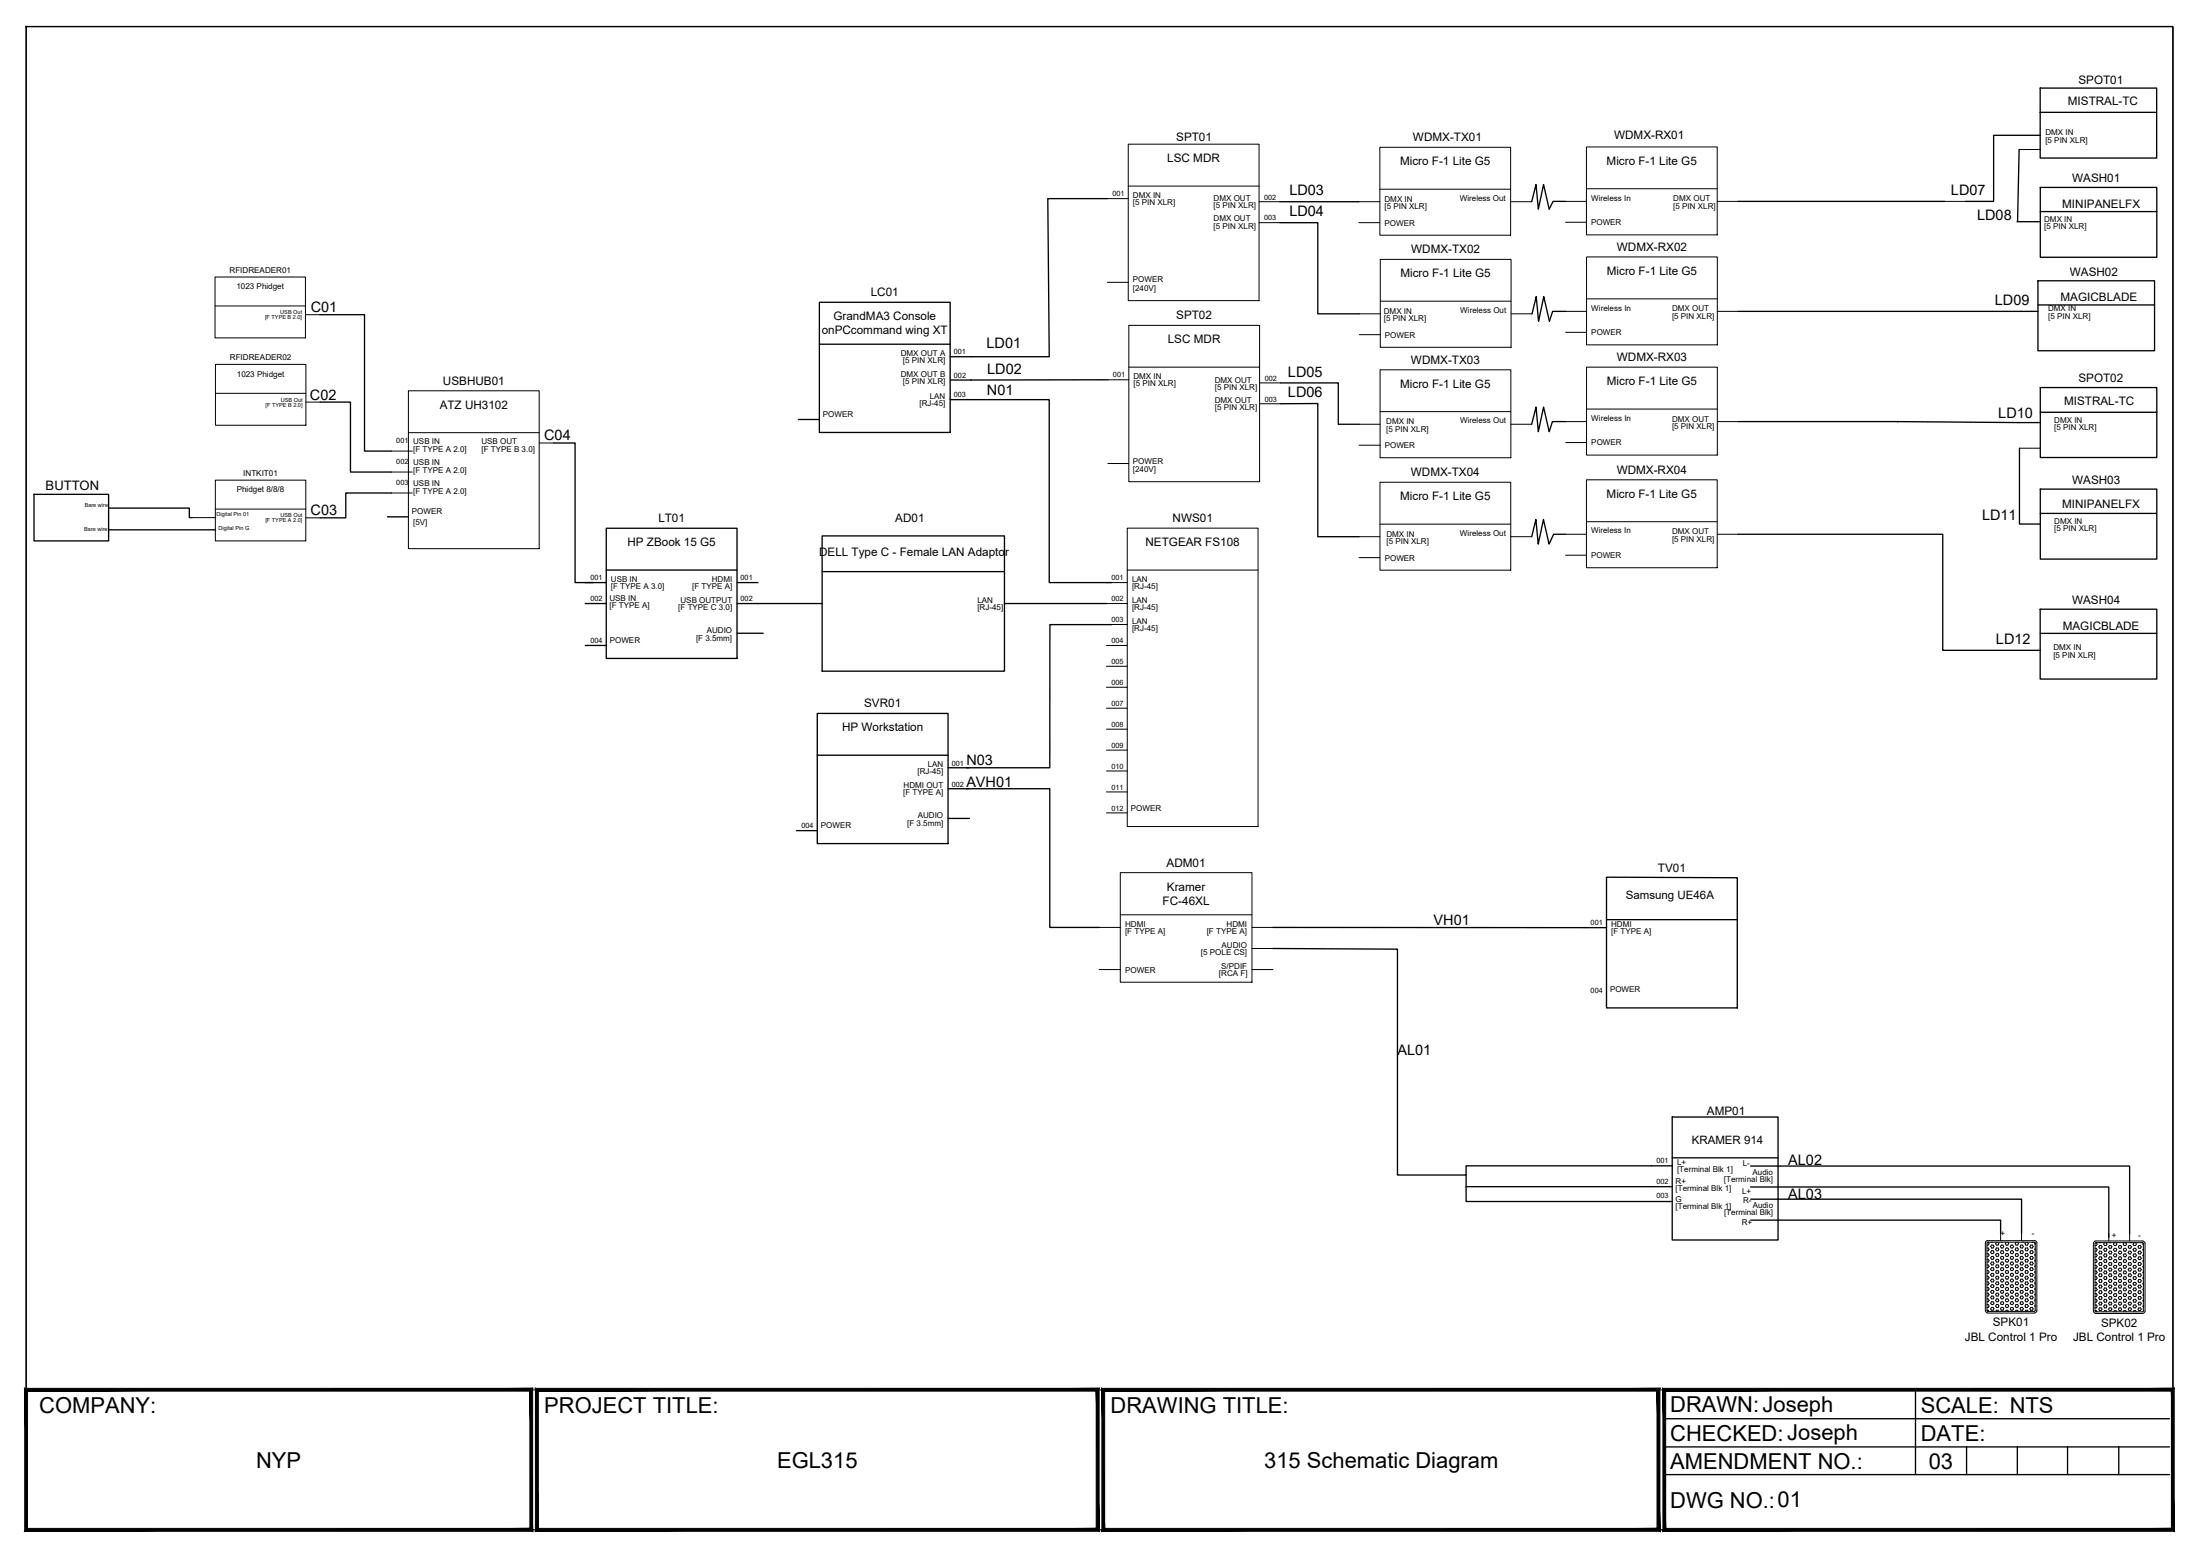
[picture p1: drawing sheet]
<svg xmlns="http://www.w3.org/2000/svg" width="420mm" height="297mm" viewBox="0 0 420 297" stroke-linecap="round" stroke-linejoin="round" font-family="sans-serif">
<!-- layer: 0 -->
<g fill="none" stroke="#000" stroke-width=".25">
<path d="M5 5.1h410v286.9h-410zM389.6 16.8h22.3v13.4h-22.3zM211.5 37.9h-11.4l.3 30.2h-14.9M244.4 38.5h15.1M299 38.4h-2.4l-.7 1.5-1.1-4.7-1 4.7-.5-4.7-.8 3.3M331.9 38.4h39.5M385.6 28.5l-.3 13.8M389.6 21.4h22.2M389.6 25.8h-8.9v12.6h-5.3M389.7 35.8h22.2v13.3h-22.2zM156.5 57.7h25v24.9h-25zM244.4 42.5h7.3v17.4h7.9"/>
<path d="M299 59.4h-2.5l-.6 1.9-1.1-4.7-1 4.7-.4-4.7-.8 3.3M332 59.4h57.2M385.2 42.3h4.5M389.2 53.6h22.3v13.4h-22.3zM389.2 58.2h22.3M389.7 40.4h22.2M61.1 60.1h8.5v26h5.1M61.2 76.8h5.7v13.3h7.8M156.5 65.7h25M181.5 68.1h4M181.5 76.3h4M185.5 76.3h14.9v34.9h11.9"/>
<path d="M211.6 72.5h-30.1M244.5 73.1h11.1v7.9h4M244.5 77.1l7.2-.1v25.5h7.8M389.7 74h22.2v13.3h-22.2zM389.7 78.7h22.2M6.5 94.4h14.2v8.9h-14.2zM20.7 97h15.5v1.8h.5M74 98.7h4M74.7 94.1h-8.7v4.8h-4.8M105.7 84.6h4.1v26.6h3.5M152.5 80.1h4M299 80.5h-2.5l-.6 1.9-1.1-4.7-1 4.7-.5-4.7-.8 3.3"/>
<path d="M332 80.5h30.3M362.3 80.5h.1M362.3 80.5l27.4 .2M385.7 85.6v14.4h4M389.7 93.4h22.2v13.3h-22.2zM389.7 98h22.1M20.7 101.1h20.4M111.8 111.2h4M111.8 115.2h4M115.8 100.8h25v24.9h-25zM115.8 108.8h25M140.8 111.2h4"/>
<path d="M140.8 115.2h16.2M157 102.3h34.8v25.8h-34.8zM157 109.1h34.8M191.8 115.2h19.5M212.3 119.2h-11.8v27.4h-15.9M299 102h-2.3l-.9 1.9-1-4.7-1 4.7-.5-4.7-.8 3.3M332 102h39v22.1h18.6M389.6 116.3h22.3v13.3h-22.3zM111.8 123.2h4M140.8 120.9h5M156.1 136.2h25v24.8h-25zM389.7 120.9h22.2"/>
<path d="M152.1 158.6h4M156.1 144.2h25M181.1 146.6h4M181.1 150.6h4M181.1 156.2h4M184.6 150.6h15.9v26.4h9.4M243.1 177l63.7 .1M306.8 167.5l25 .1v24.8h-25zM306.8 175.6h25M243.1 181.1l23.8 .1v43.1h13.1v-1.7h39.4M319.4 213.2h20.2v23.5h-20.2zM280 224.3v2.2h39.4"/>
<path d="M280 226.5v2.9h39.4M319.4 221h20.2M334.3 222.6h72.4v12.9M334.3 226.6h68.4v9.6M334.3 228.9h51.8v6.5M334.3 232.9h47.8v2.5"/>
</g>
<!-- layer: BLOCK BORDER -->
<g fill="none" stroke="#000" stroke-width=".19">
<path d="M211.5 37.9h4M215.5 27.5h25v29.9h-25zM215.5 35.5h25M240.5 38.5h3.9M259.5 38.5h4M263.5 28.1h25v16.8h-25zM263.5 36.1h25M288.5 38.5h4M299 38.4h4M303 28.1h25v16.7h-25zM303 36h25M328 38.4h3.9"/>
<path d="M371.4 38.4h4M385.6 28.5h4M41.1 52.9h17.2v11.6h-17.2zM41.1 58.4h17.2M211.5 53.9h4M240.5 42.5h3.9M259.5 42.5h4M259.6 59.9h4M263.6 49.5h25v16.8h-25zM263.6 57.5h25M288.6 59.9h4M299 42.4h4"/>
<path d="M299 59.4h4M303 49.1h25v16.7h-25zM303 57.1h25M328 59.4h4M41.1 69.6h17.3v11.6h-17.3zM41.1 75.1h17.3M58.3 60.1h2.8M58.4 76.8h2.8M78 74.6h25v30.1h-25zM211.6 72.5h4M215.6 62.1h25v29.9h-25zM215.6 70.1h25"/>
<path d="M240.6 73.1h3.9M240.6 77.1h3.9M259.6 63.9h4M263.6 70.6h24.9v16.8h-24.9zM263.6 78.6h24.9M299 63.4h4M303 70.1h25v16.8h-25zM303 78.1h25M36.7 98.8h4.5M41.1 91.7h17.3v11.6h-17.3zM41.1 97.2h17.3M58.4 98.9h2.8"/>
<path d="M74.7 86.1h4M74.7 90.1h4M74.7 94.1h4M78 82.6h25M103 84.6h2.7M211.6 88.5h4M259.6 81h4M259.6 85h4M263.5 92.1h25v16.7h-25zM288.5 81h4M299 80.5h4M299 84.5h4"/>
<path d="M303 91.6h25v16.8h-25zM303 99.6h25M328 80.5h4M385.7 85.6h4M211.3 111.2h4M211.3 115.2h4M211.3 119.2h4M215.3 100.8h25v57h-25zM215.3 108.8h25M259.5 102.5h4M259.5 106.5h4M263.5 100.1h25"/>
<path d="M288.5 102.5h4M299 102h4M299 106h4M328 102h4M211.3 123.2h4M211.3 127.2h4M211.3 131.2h4M211.3 135.2h4M211.3 139.2h4M211.3 143.2h4M211.3 147.2h4M211.3 151.2h4"/>
<path d="M211.3 155.2h4M209.9 177h4.1M214 166.6h25.1v20.9h-25.1zM214 174.6h25.1M239.1 177h4M209.9 185.1h4.1M239.1 181.1h4M239.1 185.1h4M379.2 237.3v12.9M379.6 236.8h8.9M379.6 236.8l-.2 .1-.2 .4M382.1 235.4v1.4"/>
<path d="M386.1 235.4v1.4M388.5 236.8l.4 .2 .1 .3-.1 13.1-.4 .2-8.9 .1-.4-.3v-.2M399.8 237.4v12.9l.2 .4h.3M402.7 235.5v1.4M406.7 235.5v1.4M409.2 236.9h-8.9l-.3 .1-.2 .4M409.2 236.9l.2 .1 .3 .4M409.7 237.4v12.9l-.3 .4h-.2M400.3 250.7h8.9"/>
</g>
<!-- layer: BLOCK BORDER IN -->
<g fill="none" stroke="#000" stroke-width=".19">
<path d="M379.5 238.2h.2l.2 .3-.2 .3h-.2M379.5 239.3h.2l.2 .3-.2 .2h-.2M379.5 237.2h9.1v13.1h-9.1zM379.7 237.1l.2 .3-.2 .3h-.2M380.3 237.1h.1M380.3 237.7h.3l.2 .3-.2 .2h-.3l-.1-.2zM380.3 238.8h.3l.2 .2-.2 .3h-.3l-.1-.3zM380.3 239.8h.3l.2 .3-.2 .3h-.3l-.1-.3zM381.3 237.1l-.2 .3 .2 .3h.3l.1-.3-.1-.3M381.3 238.2h.3l.1 .3-.1 .3h-.3l-.2-.3zM381.3 239.3h.3l.1 .3-.1 .2h-.3l-.2-.2zM382.2 237.1h.1"/>
<path d="M382.2 237.7h.3l.2 .3-.2 .2h-.3l-.1-.2zM382.2 238.8h.3l.2 .2-.2 .3h-.3l-.1-.3zM382.2 239.8h.3l.2 .3-.2 .3h-.3l-.1-.3zM383.1 237.1l-.1 .3 .1 .3h.4l.1-.3-.1-.3M383.1 238.2h.4l.1 .3-.1 .3h-.4l-.1-.3zM383.1 239.3h.4l.1 .3-.1 .2h-.4l-.1-.2zM384.1 237.7h.3l.2 .3-.2 .2h-.3l-.2-.2zM384.1 238.8h.3l.2 .2-.2 .3h-.3l-.2-.3zM384.1 239.8h.3l.2 .3-.2 .3h-.3l-.2-.3zM385 237.1l-.1 .3 .1 .3h.3l.2-.3-.2-.3M385 238.2h.3l.2 .3-.2 .3h-.3l-.1-.3zM385 239.3h.3l.2 .3-.2 .2h-.3l-.1-.2z"/>
<path d="M386 237.7h.3l.1 .3-.1 .2h-.3l-.2-.2zM386 238.8h.3l.1 .2-.1 .3h-.3l-.2-.3zM386 239.8h.3l.1 .3-.1 .3h-.3l-.2-.3zM386.3 237.1h.1M386.9 237.1l-.2 .3 .2 .3h.3l.2-.3-.2-.3M386.9 238.2h.3l.2 .3-.2 .3h-.3l-.2-.3zM386.9 239.3h.3l.2 .3-.2 .2h-.3l-.2-.2zM387.8 237.7h.3l.2 .3-.2 .2h-.3l-.1-.2zM387.8 238.8h.3l.2 .2-.2 .3h-.3l-.1-.3zM387.8 239.8h.3l.2 .3-.2 .3h-.3l-.1-.3zM388.1 237.1h.1M388.7 239.4v.3"/>
<path d="M388.7 238.4v.2M388.7 237.3v.3M400.1 237.4v12.9M400.1 238.3h.3l.1 .3-.1 .3h-.3M400.1 239.4h.3l.1 .3-.1 .2h-.3M400.4 237.2l.1 .3-.1 .3h-.3M401 237.2h.1M401 237.8h.3l.1 .2-.1 .3h-.3l-.2-.3zM401 238.9h.3l.1 .2-.1 .3h-.3l-.2-.3zM401 239.9h.3l.1 .3-.1 .3h-.3l-.2-.3zM401.9 237.2l-.1 .3 .1 .3h.3l.2-.3-.2-.3M401.9 238.3h.3l.2 .3-.2 .3h-.3l-.1-.3z"/>
<path d="M401.9 239.4h.3l.2 .3-.2 .2h-.3l-.1-.2zM402.9 237.2h.1M402.9 237.8h.3l.1 .2-.1 .3h-.3l-.2-.3zM402.9 238.9h.3l.1 .2-.1 .3h-.3l-.2-.3zM402.9 239.9h.3l.1 .3-.1 .3h-.3l-.2-.3zM403.8 237.2l-.2 .3 .2 .3h.3l.2-.3-.2-.3M403.8 238.3h.3l.2 .3-.2 .3h-.3l-.2-.3zM403.8 239.4h.3l.2 .3-.2 .2h-.3l-.2-.2zM404.7 237.8h.3l.2 .2-.2 .3h-.3l-.1-.3zM404.7 238.9h.3l.2 .2-.2 .3h-.3l-.1-.3zM404.7 239.9h.3l.2 .3-.2 .3h-.3l-.1-.3zM405.7 237.2l-.2 .3 .2 .3h.3l.1-.3-.1-.3"/>
<path d="M405.7 238.3h.3l.1 .3-.1 .3h-.3l-.2-.3zM405.7 239.4h.3l.1 .3-.1 .2h-.3l-.2-.2zM406.6 237.8h.3l.2 .2-.2 .3h-.3l-.2-.3zM406.6 238.9h.3l.2 .2-.2 .3h-.3l-.2-.3zM406.6 239.9h.3l.2 .3-.2 .3h-.3l-.2-.3zM406.9 237.2h.1M407.5 237.2l-.1 .3 .1 .3h.4l.1-.3-.1-.3M407.5 238.3h.4l.1 .3-.1 .3h-.4l-.1-.3zM407.5 239.4h.4l.1 .3-.1 .2h-.4l-.1-.2zM408.5 237.8h.3l.1 .2-.1 .3h-.3l-.2-.3zM408.5 238.9h.3l.1 .2-.1 .3h-.3l-.2-.3zM408.5 239.9h.3l.1 .3-.1 .3h-.3l-.2-.3z"/>
<path d="M408.8 237.2h.1M409.2 237.2h-8.9l-.2 .2M409.2 237.2l.1 .4M409.3 237.4v12.9l-.1 .1M409.3 239.5v.3M409.3 238.4v.3M379.5 240.4h.2l.2 .3-.2 .2h-.2M379.5 241.5h.2l.2 .3-.2 .2h-.2M379.5 242.6h.2l.2 .2-.2 .3h-.2M379.5 243.6h.2l.2 .3-.2 .3h-.2M379.5 244.7h.2l.2 .3-.2 .3h-.2M379.5 245.8h.2l.2 .3-.2 .2h-.2"/>
<path d="M379.5 246.9h.2l.2 .2-.2 .3h-.2M379.5 248h.2l.2 .2-.2 .3h-.2M379.5 249h.2l.2 .3-.2 .3h-.2M379.5 250.1h.2l.1 .2M380.3 240.9h.3l.2 .3-.2 .3h-.3l-.1-.3zM380.3 242h.3l.2 .3-.2 .3h-.3l-.1-.3zM380.3 243.1h.3l.2 .3-.2 .2h-.3l-.1-.2zM380.3 244.2h.3l.2 .2-.2 .3h-.3l-.1-.3zM380.3 245.3h.3l.2 .2-.2 .3h-.3l-.1-.3zM380.3 246.3h.3l.2 .3-.2 .3h-.3l-.1-.3zM380.3 247.4h.3l.2 .3-.2 .3h-.3l-.1-.3zM380.3 248.5h.3l.2 .3-.2 .2h-.3l-.1-.2z"/>
<path d="M380.3 249.6h.3l.2 .3-.2 .2h-.3l-.1-.2zM381.1 250.3l.2-.2h.3l.1 .2M381.3 240.4h.3l.1 .3-.1 .2h-.3l-.2-.2zM381.3 241.5h.3l.1 .3-.1 .2h-.3l-.2-.2zM381.3 242.6h.3l.1 .2-.1 .3h-.3l-.2-.3zM381.3 243.6h.3l.1 .3-.1 .3h-.3l-.2-.3zM381.3 244.7h.3l.1 .3-.1 .3h-.3l-.2-.3zM381.3 245.8h.3l.1 .3-.1 .2h-.3l-.2-.2zM381.3 246.9h.3l.1 .2-.1 .3h-.3l-.2-.3zM381.3 248h.3l.1 .2-.1 .3h-.3l-.2-.3zM381.3 249h.3l.1 .3-.1 .3h-.3l-.2-.3zM382.2 240.9h.3l.2 .3-.2 .3h-.3l-.1-.3z"/>
<path d="M382.2 242h.3l.2 .3-.2 .3h-.3l-.1-.3zM382.2 243.1h.3l.2 .3-.2 .2h-.3l-.1-.2zM382.2 244.2h.3l.2 .2-.2 .3h-.3l-.1-.3zM382.2 245.3h.3l.2 .2-.2 .3h-.3l-.1-.3zM382.2 246.3h.3l.2 .3-.2 .3h-.3l-.1-.3zM382.2 247.4h.3l.2 .3-.2 .3h-.3l-.1-.3zM382.2 248.5h.3l.2 .3-.2 .2h-.3l-.1-.2zM382.2 249.6h.3l.2 .3-.2 .2h-.3l-.1-.2zM383 250.3l.1-.2h.4l.1 .2M383.1 240.4h.4l.1 .3-.1 .2h-.4l-.1-.2zM383.1 241.5h.4l.1 .3-.1 .2h-.4l-.1-.2zM383.1 242.6h.4l.1 .2-.1 .3h-.4l-.1-.3z"/>
<path d="M383.1 243.6h.4l.1 .3-.1 .3h-.4l-.1-.3zM383.1 244.7h.4l.1 .3-.1 .3h-.4l-.1-.3zM383.1 245.8h.4l.1 .3-.1 .2h-.4l-.1-.2zM383.1 246.9h.4l.1 .2-.1 .3h-.4l-.1-.3zM383.1 248h.4l.1 .2-.1 .3h-.4l-.1-.3zM383.1 249h.4l.1 .3-.1 .3h-.4l-.1-.3zM384.1 240.9h.3l.2 .3-.2 .3h-.3l-.2-.3zM384.1 242h.3l.2 .3-.2 .3h-.3l-.2-.3zM384.1 243.1h.3l.2 .3-.2 .2h-.3l-.2-.2zM384.1 244.2h.3l.2 .2-.2 .3h-.3l-.2-.3zM384.1 245.3h.3l.2 .2-.2 .3h-.3l-.2-.3zM384.1 246.3h.3l.2 .3-.2 .3h-.3l-.2-.3z"/>
<path d="M384.1 247.4h.3l.2 .3-.2 .3h-.3l-.2-.3zM384.1 248.5h.3l.2 .3-.2 .2h-.3l-.2-.2zM384.1 249.6h.3l.2 .3-.2 .2h-.3l-.2-.2zM384.9 250.3l.1-.2h.3l.2 .2M385 240.4h.3l.2 .3-.2 .2h-.3l-.1-.2zM385 241.5h.3l.2 .3-.2 .2h-.3l-.1-.2zM385 242.6h.3l.2 .2-.2 .3h-.3l-.1-.3zM385 243.6h.3l.2 .3-.2 .3h-.3l-.1-.3zM385 244.7h.3l.2 .3-.2 .3h-.3l-.1-.3zM385 245.8h.3l.2 .3-.2 .2h-.3l-.1-.2zM385 246.9h.3l.2 .2-.2 .3h-.3l-.1-.3zM385 248h.3l.2 .2-.2 .3h-.3l-.1-.3z"/>
<path d="M385 249h.3l.2 .3-.2 .3h-.3l-.1-.3zM386 240.9h.3l.1 .3-.1 .3h-.3l-.2-.3zM386 242h.3l.1 .3-.1 .3h-.3l-.2-.3zM386 243.1h.3l.1 .3-.1 .2h-.3l-.2-.2zM386 244.2h.3l.1 .2-.1 .3h-.3l-.2-.3zM386 245.3h.3l.1 .2-.1 .3h-.3l-.2-.3zM386 246.3h.3l.1 .3-.1 .3h-.3l-.2-.3zM386 247.4h.3l.1 .3-.1 .3h-.3l-.2-.3zM386 248.5h.3l.1 .3-.1 .2h-.3l-.2-.2zM386 249.6h.3l.1 .3-.1 .2h-.3l-.2-.2zM386.8 250.3l.1-.2h.3l.1 .2M386.9 240.4h.3l.2 .3-.2 .2h-.3l-.2-.2z"/>
<path d="M386.9 241.5h.3l.2 .3-.2 .2h-.3l-.2-.2zM386.9 242.6h.3l.2 .2-.2 .3h-.3l-.2-.3zM386.9 243.6h.3l.2 .3-.2 .3h-.3l-.2-.3zM386.9 244.7h.3l.2 .3-.2 .3h-.3l-.2-.3zM386.9 245.8h.3l.2 .3-.2 .2h-.3l-.2-.2zM386.9 246.9h.3l.2 .2-.2 .3h-.3l-.2-.3zM386.9 248h.3l.2 .2-.2 .3h-.3l-.2-.3zM386.9 249h.3l.2 .3-.2 .3h-.3l-.2-.3zM387.8 240.9h.3l.2 .3-.2 .3h-.3l-.1-.3zM387.8 242h.3l.2 .3-.2 .3h-.3l-.1-.3zM387.8 243.1h.3l.2 .3-.2 .2h-.3l-.1-.2zM387.8 244.2h.3l.2 .2-.2 .3h-.3l-.1-.3z"/>
<path d="M387.8 245.3h.3l.2 .2-.2 .3h-.3l-.1-.3zM387.8 246.3h.3l.2 .3-.2 .3h-.3l-.1-.3zM387.8 247.4h.3l.2 .3-.2 .3h-.3l-.1-.3zM387.8 248.5h.3l.2 .3-.2 .2h-.3l-.1-.2zM387.8 249.6h.3l.2 .3-.2 .2h-.3l-.1-.2zM388.7 249.2v.3M388.7 248.1v.3M388.7 247v.3M388.7 245.9v.3M388.7 244.8v.3M388.7 243.8v.3M388.7 242.7v.3"/>
<path d="M388.7 241.6v.3M388.7 240.5v.3M400.1 240.5h.3l.1 .2-.1 .3h-.3M400.1 241.6h.3l.1 .2-.1 .3h-.3M400.1 242.6h.3l.1 .3-.1 .3h-.3M400.1 243.7h.3l.1 .3-.1 .2h-.3M400.1 244.8h.3l.1 .3-.1 .2h-.3M400.1 245.9h.3l.1 .3-.1 .2h-.3M400.1 247h.3l.1 .2-.1 .3h-.3M400.1 248h.3l.1 .3-.1 .3h-.3M400.1 249.1h.3l.1 .3-.1 .3h-.3M400.1 250.2h.3l.1 .2"/>
<path d="M400.1 250.3l.2 .1h8.9M401 241h.3l.1 .3-.1 .3h-.3l-.2-.3zM401 242.1h.3l.1 .3-.1 .2h-.3l-.2-.2zM401 243.2h.3l.1 .2-.1 .3h-.3l-.2-.3zM401 244.2h.3l.1 .3-.1 .3h-.3l-.2-.3zM401 245.3h.3l.1 .3-.1 .3h-.3l-.2-.3zM401 246.4h.3l.1 .3-.1 .3h-.3l-.2-.3zM401 247.5h.3l.1 .3-.1 .2h-.3l-.2-.2zM401 248.6h.3l.1 .2-.1 .3h-.3l-.2-.3zM401 249.7h.3l.1 .2-.1 .3h-.3l-.2-.3zM401.8 250.4l.1-.2h.3l.2 .2M401.9 240.5h.3l.2 .2-.2 .3h-.3l-.1-.3z"/>
<path d="M401.9 241.6h.3l.2 .2-.2 .3h-.3l-.1-.3zM401.9 242.6h.3l.2 .3-.2 .3h-.3l-.1-.3zM401.9 243.7h.3l.2 .3-.2 .2h-.3l-.1-.2zM401.9 244.8h.3l.2 .3-.2 .2h-.3l-.1-.2zM401.9 245.9h.3l.2 .3-.2 .2h-.3l-.1-.2zM401.9 247h.3l.2 .2-.2 .3h-.3l-.1-.3zM401.9 248h.3l.2 .3-.2 .3h-.3l-.1-.3zM401.9 249.1h.3l.2 .3-.2 .3h-.3l-.1-.3zM402.9 241h.3l.1 .3-.1 .3h-.3l-.2-.3zM402.9 242.1h.3l.1 .3-.1 .2h-.3l-.2-.2zM402.9 243.2h.3l.1 .2-.1 .3h-.3l-.2-.3zM402.9 244.2h.3l.1 .3-.1 .3h-.3l-.2-.3z"/>
<path d="M402.9 245.3h.3l.1 .3-.1 .3h-.3l-.2-.3zM402.9 246.4h.3l.1 .3-.1 .3h-.3l-.2-.3zM402.9 247.5h.3l.1 .3-.1 .2h-.3l-.2-.2zM402.9 248.6h.3l.1 .2-.1 .3h-.3l-.2-.3zM402.9 249.7h.3l.1 .2-.1 .3h-.3l-.2-.3zM403.7 250.4l.1-.2h.3l.1 .2M403.8 240.5h.3l.2 .2-.2 .3h-.3l-.2-.3zM403.8 241.6h.3l.2 .2-.2 .3h-.3l-.2-.3zM403.8 242.6h.3l.2 .3-.2 .3h-.3l-.2-.3zM403.8 243.7h.3l.2 .3-.2 .2h-.3l-.2-.2zM403.8 244.8h.3l.2 .3-.2 .2h-.3l-.2-.2zM403.8 245.9h.3l.2 .3-.2 .2h-.3l-.2-.2z"/>
<path d="M403.8 247h.3l.2 .2-.2 .3h-.3l-.2-.3zM403.8 248h.3l.2 .3-.2 .3h-.3l-.2-.3zM403.8 249.1h.3l.2 .3-.2 .3h-.3l-.2-.3zM404.7 241h.3l.2 .3-.2 .3h-.3l-.1-.3zM404.7 242.1h.3l.2 .3-.2 .2h-.3l-.1-.2zM404.7 243.2h.3l.2 .2-.2 .3h-.3l-.1-.3zM404.7 244.2h.3l.2 .3-.2 .3h-.3l-.1-.3zM404.7 245.3h.3l.2 .3-.2 .3h-.3l-.1-.3zM404.7 246.4h.3l.2 .3-.2 .3h-.3l-.1-.3zM404.7 247.5h.3l.2 .3-.2 .2h-.3l-.1-.2zM404.7 248.6h.3l.2 .2-.2 .3h-.3l-.1-.3zM404.7 249.7h.3l.2 .2-.2 .3h-.3l-.1-.3z"/>
<path d="M405.5 250.4l.2-.2h.3l.1 .2M405.7 240.5h.3l.1 .2-.1 .3h-.3l-.2-.3zM405.7 241.6h.3l.1 .2-.1 .3h-.3l-.2-.3zM405.7 242.6h.3l.1 .3-.1 .3h-.3l-.2-.3zM405.7 243.7h.3l.1 .3-.1 .2h-.3l-.2-.2zM405.7 244.8h.3l.1 .3-.1 .2h-.3l-.2-.2zM405.7 245.9h.3l.1 .3-.1 .2h-.3l-.2-.2zM405.7 247h.3l.1 .2-.1 .3h-.3l-.2-.3zM405.7 248h.3l.1 .3-.1 .3h-.3l-.2-.3zM405.7 249.1h.3l.1 .3-.1 .3h-.3l-.2-.3zM406.6 241h.3l.2 .3-.2 .3h-.3l-.2-.3zM406.6 242.1h.3l.2 .3-.2 .2h-.3l-.2-.2z"/>
<path d="M406.6 243.2h.3l.2 .2-.2 .3h-.3l-.2-.3zM406.6 244.2h.3l.2 .3-.2 .3h-.3l-.2-.3zM406.6 245.3h.3l.2 .3-.2 .3h-.3l-.2-.3zM406.6 246.4h.3l.2 .3-.2 .3h-.3l-.2-.3zM406.6 247.5h.3l.2 .3-.2 .2h-.3l-.2-.2zM406.6 248.6h.3l.2 .2-.2 .3h-.3l-.2-.3zM406.6 249.7h.3l.2 .2-.2 .3h-.3l-.2-.3zM407.4 250.4l.1-.2h.4l.1 .2M407.5 240.5h.4l.1 .2-.1 .3h-.4l-.1-.3zM407.5 241.6h.4l.1 .2-.1 .3h-.4l-.1-.3zM407.5 242.6h.4l.1 .3-.1 .3h-.4l-.1-.3zM407.5 243.7h.4l.1 .3-.1 .2h-.4l-.1-.2z"/>
<path d="M407.5 244.8h.4l.1 .3-.1 .2h-.4l-.1-.2zM407.5 245.9h.4l.1 .3-.1 .2h-.4l-.1-.2zM407.5 247h.4l.1 .2-.1 .3h-.4l-.1-.3zM407.5 248h.4l.1 .3-.1 .3h-.4l-.1-.3zM407.5 249.1h.4l.1 .3-.1 .3h-.4l-.1-.3zM408.5 241h.3l.1 .3-.1 .3h-.3l-.2-.3zM408.5 242.1h.3l.1 .3-.1 .2h-.3l-.2-.2zM408.5 243.2h.3l.1 .2-.1 .3h-.3l-.2-.3zM408.5 244.2h.3l.1 .3-.1 .3h-.3l-.2-.3zM408.5 245.3h.3l.1 .3-.1 .3h-.3l-.2-.3zM408.5 246.4h.3l.1 .3-.1 .3h-.3l-.2-.3zM408.5 247.5h.3l.1 .3-.1 .2h-.3l-.2-.2z"/>
<path d="M408.5 248.6h.3l.1 .2-.1 .3h-.3l-.2-.3zM408.5 249.7h.3l.1 .2-.1 .3h-.3l-.2-.3zM409.3 249.2v.3M409.3 248.2v.3M409.3 247.1v.3M409.3 246v.3M409.3 244.9v.3M409.3 243.8v.3M409.3 242.8v.2M409.3 241.7v.3M409.3 240.6v.3"/>
</g>
<!-- layer: 0 -->
<path d="M5 5.1h410v260.2h-410z" fill="none" stroke="#000" stroke-width=".19"/>
<!-- layer: TITLE -->
<g fill="#000" stroke="#000" stroke-width=".19">
<path d="M102.3 265l.5 .6 107.1-.6zM102.8 265.6l107.1-.6-.5 .6zM209.4 265.6l.5 26.7v-27.3zM209.4 265.6l.5 26.7-.5-.5zM102.3 292.3h107.6l-.5-.5zM102.3 292.3l.5-.5h106.6zM102.3 265v27.3l.5-.5zM102.3 265l.5 .6v26.2z"/>
<path d="M210.4 265l.6 .6 106-.6zM211 265.6l106-.6-.5 .6zM316.5 265.6l.5 26.7v-27.3zM316.5 265.6l.5 26.7-.5-.5zM210.4 292.3h106.6l-.5-.5zM211 291.8h105.5l-106.1 .5zM210.4 265v27.3l.6-.5zM210.4 265l.6 .6v26.2z"/>
<path d="M317.6 265l.5 .6 97.1-.6zM318.1 265.6l97.1-.6-.5 .6zM415.2 265l-.5 .6 .5 26.7zM414.7 265.6l.5 26.7-.5-.5zM317.6 292.3h97.6l-.5-.5zM318.1 291.8h96.6l-97.1 .5zM317.6 265v27.3l.5-.5zM317.6 265l.5 .6v26.2z"/>
<path d="M4.7 265v27.3l.5-.5zM4.7 265l.5 .6v26.2zM4.7 265l.5 .6 96.5-.6zM5.2 265.6l96.5-.6-.5 .6zM101.7 265l-.5 .6 .5 26.7zM101.2 265.6l.5 26.7-.5-.5zM4.7 292.3h97l-.5-.5zM5.2 291.8h96l-96.5 .5z"/>
</g>
<path d="M317.9 270.8h96.4M317.9 276.2h96.4M365.8 265.3v16.2M375.6 276.2v5.3M385.3 276.2v5.3M394.9 276.2v5.3M404.6 276.2v5.3M317.9 281.5h96.4" fill="none" stroke="#000" stroke-width=".25"/>
<g font-size="4.2">
<text x="7.5" y="269.7">COMPANY:</text>
<text x="103.9" y="269.7">PROJECT TITLE:</text>
<text x="212.1" y="269.7">DRAWING TITLE:</text>
<text x="319" y="269.6">DRAWN:Joseph</text>
<text x="366.8" y="269.8">SCALE: NTS</text>
<text x="319" y="275">CHECKED:Joseph</text>
<text x="366.8" y="275.2">DATE:</text>
<text x="48.9" y="280.2">NYP</text>
<text x="148.4" y="280.2">EGL315</text>
<text x="241.4" y="280.2">315 Schematic Diagram</text>
<text x="319" y="280.4">AMENDMENT NO.:</text>
<text x="368.4" y="280.4">03</text>
<text x="319" y="287.9">DWG NO.:01</text>
</g>
<g font-size="2.8">
<text x="246.3" y="37.2">LD03</text>
<text x="246.3" y="41.3">LD04</text>
<text x="372.6" y="37.3">LD07</text>
<text x="377.6" y="42">LD08</text>
<text x="59.4" y="59.5">C01</text>
<text x="381" y="58.3">LD09</text>
<text x="188.4" y="66.4">LD01</text>
<text x="188.5" y="71.3">LD02</text>
<text x="246" y="71.9">LD05</text>
<text x="59.2" y="76.3">C02</text>
<text x="188.5" y="75.4">N01</text>
<text x="246" y="75.9">LD06</text>
<text x="103.9" y="83.9">C04</text>
<text x="381.6" y="79.8">LD10</text>
<text x="59.3" y="98.3">C03</text>
<text x="378.5" y="99.3">LD11</text>
<text x="381.2" y="122.9">LD12</text>
<text x="184.6" y="146">N03</text>
<text x="184.6" y="150.2">AVH01</text>
<text x="273.8" y="176.7">VH01</text>
<text x="266.9" y="201.5">AL01</text>
<text x="341.5" y="222.3">AL02</text>
<text x="341.5" y="228.9">AL03</text>
</g>
<text font-size="2.5" x="8.7" y="93.6">BUTTON</text>
<g font-size="2.2">
<text x="396.9" y="15.9">SPOT01</text>
<text x="394.9" y="20">MISTRAL-TC</text>
<text x="224.6" y="26.8">SPT01</text>
<text x="269.9" y="27">WDMX-TX01</text>
<text x="308.3" y="26.6">WDMX-RX01</text>
<text x="222.9" y="30.9">LSC MDR</text>
<text x="267.4" y="31.5">Micro F-1 Lite G5</text>
<text x="306.8" y="31.4">Micro F-1 Lite G5</text>
<text x="395.8" y="34.8">WASH01</text>
<text x="393.8" y="39.7">MINIPANELFX</text>
<text x="308.8" y="47.9">WDMX-RX02</text>
<text x="267.5" y="52.9">Micro F-1 Lite G5</text>
<text x="269.5" y="48.4">WDMX-TX02</text>
<text x="306.9" y="52.5">Micro F-1 Lite G5</text>
<text x="395.3" y="52.6">WASH02</text>
<text x="166.3" y="56.5">LC01</text>
<text x="393.5" y="57.5">MAGICBLADE</text>
<text x="156.9" y="63.7">onPCcommand wing XT</text>
<text x="159.2" y="61.1">GrandMA3 Console</text>
<text x="223" y="65.5">LSC MDR</text>
<text x="224.6" y="60.9">SPT02</text>
<text x="269.5" y="69.4">WDMX-TX03</text>
<text x="308.8" y="68.9">WDMX-RX03</text>
<text x="84" y="78">ATZ UH3102</text>
<text x="84.6" y="73.4">USBHUB01</text>
<text x="267.4" y="74">Micro F-1 Lite G5</text>
<text x="306.9" y="73.5">Micro F-1 Lite G5</text>
<text x="394.2" y="77.3">MISTRAL-TC</text>
<text x="396.9" y="73">SPOT02</text>
<text x="267.4" y="95.5">Micro F-1 Lite G5</text>
<text x="269.5" y="90.9">WDMX-TX04</text>
<text x="306.8" y="95">Micro F-1 Lite G5</text>
<text x="308.8" y="90.5">WDMX-RX04</text>
<text x="395.8" y="92.4">WASH03</text>
<text x="125.7" y="99.7">LT01</text>
<text x="171" y="99.7">AD01</text>
<text x="223.9" y="99.7">NWS01</text>
<text x="393.8" y="97">MINIPANELFX</text>
<text x="119.8" y="104.2">HP ZBook 15 G5</text>
<text x="156.4" y="106.1">DELL Type C - Female LAN Adaptor</text>
<text x="218.8" y="104.2">NETGEAR FS108</text>
<text x="395.7" y="115.3">WASH04</text>
<text x="394" y="120.2">MAGICBLADE</text>
<text x="165" y="135">SVR01</text>
<text x="160.8" y="139.6">HP Workstation</text>
<text x="222.8" y="165.4">ADM01</text>
<text x="316.6" y="166.4">TV01</text>
<text x="222" y="172.8">FC-46XL</text>
<text x="222.8" y="170">Kramer</text>
<text x="310.5" y="171.6">Samsung UE46A</text>
<text x="326" y="212.8">AMP01</text>
<text x="323.1" y="218.4">KRAMER 914</text>
<text x="375.3" y="256">JBL Control 1 Pro</text>
<text x="380.6" y="253.2">SPK01</text>
<text x="395.9" y="256.1">JBL Control 1 Pro</text>
<text x="401.3" y="253.3">SPK02</text>
</g>
<g font-size="1.5">
<text x="390.6" y="25.8">DMX IN</text>
<text x="390.6" y="27.2">[5 PIN XLR]</text>
<text x="216.4" y="37.8">DMX IN</text>
<text x="216.4" y="39.2">[5 PIN XLR]</text>
<text x="231.8" y="38.3">DMX OUT</text>
<text x="231.8" y="39.7">[5 PIN XLR]</text>
<text x="264.4" y="38.5">DMX IN</text>
<text x="264.4" y="39.9">[5 PIN XLR]</text>
<text x="278.8" y="38.4">Wireless Out</text>
<text x="303.9" y="38.3">Wireless In</text>
<text x="319.6" y="38.4">DMX OUT</text>
<text x="319.6" y="39.8">[5 PIN XLR]</text>
<text x="231.8" y="42.3">DMX OUT</text>
<text x="231.8" y="43.7">[5 PIN XLR]</text>
<text x="264.4" y="43.1">POWER</text>
<text x="303.9" y="43">POWER</text>
<text x="390.4" y="42.3">DMX IN</text>
<text x="390.4" y="43.7">[5 PIN XLR]</text>
<text x="43.8" y="52.1">RFIDREADER01</text>
<text x="216.4" y="53.9">POWER</text>
<text x="45.1" y="55.2">1023 Phidget</text>
<text x="216.4" y="55.5">[240V]</text>
<text x="264.3" y="59.9">DMX IN</text>
<text x="278.9" y="59.8">Wireless Out</text>
<text x="303.9" y="59.3">Wireless In</text>
<text x="319.3" y="59.4">DMX OUT</text>
<text x="391.2" y="59.4">DMX IN</text>
<text x="264.3" y="61.3">[5 PIN XLR]</text>
<text x="264.5" y="64.4">POWER</text>
<text x="303.9" y="64">POWER</text>
<text x="319.3" y="60.8">[5 PIN XLR]</text>
<text x="391.2" y="60.8">[5 PIN XLR]</text>
<text x="43.9" y="68.8">RFIDREADER02</text>
<text x="45.2" y="71.9">1023 Phidget</text>
<text x="172" y="68">DMX OUT A</text>
<text x="172" y="71.9">DMX OUT B</text>
<text x="172.4" y="69.3">[5 PIN XLR]</text>
<text x="172.4" y="73.3">[5 PIN XLR]</text>
<text x="175.6" y="77.5">[RJ-45]</text>
<text x="177.6" y="76.1">LAN</text>
<text x="216.5" y="72.4">DMX IN</text>
<text x="216.5" y="73.8">[5 PIN XLR]</text>
<text x="232" y="73">DMX OUT</text>
<text x="232" y="74.4">[5 PIN XLR]</text>
<text x="232" y="76.9">DMX OUT</text>
<text x="157.2" y="79.6">POWER</text>
<text x="232" y="78.3">[5 PIN XLR]</text>
<text x="264.8" y="81">DMX IN</text>
<text x="264.8" y="82.4">[5 PIN XLR]</text>
<text x="278.8" y="80.8">Wireless Out</text>
<text x="303.9" y="80.3">Wireless In</text>
<text x="319.3" y="80.5">DMX OUT</text>
<text x="319.3" y="81.9">[5 PIN XLR]</text>
<text x="392.3" y="80.7">DMX IN</text>
<text x="392.3" y="82.1">[5 PIN XLR]</text>
<text x="78.9" y="84.8">USB IN</text>
<text x="78.9" y="86.2">[F TYPE A 2.0]</text>
<text x="78.9" y="88.8">USB IN</text>
<text x="91.9" y="84.8">USB OUT</text>
<text x="91.9" y="86.2">[F TYPE B 3.0]</text>
<text x="216.4" y="88.5">POWER</text>
<text x="264.5" y="85.5">POWER</text>
<text x="303.9" y="85">POWER</text>
<text x="45.2" y="94">Phidget 8/8/8</text>
<text x="46.5" y="90.9">INTKIT01</text>
<text x="78.9" y="90.2">[F TYPE A 2.0]</text>
<text x="78.9" y="92.8">USB IN</text>
<text x="78.9" y="94.2">[F TYPE A 2.0]</text>
<text x="216.4" y="90.1">[240V]</text>
<text x="78.7" y="98.2">POWER</text>
<text x="78.9" y="100.1">[5V]</text>
<text x="303.9" y="101.8">Wireless In</text>
<text x="319.3" y="102">DMX OUT</text>
<text x="392.3" y="100">DMX IN</text>
<text x="392.3" y="101.4">[5 PIN XLR]</text>
<text x="264.5" y="107">POWER</text>
<text x="264.8" y="102.5">DMX IN</text>
<text x="264.8" y="103.9">[5 PIN XLR]</text>
<text x="278.8" y="102.3">Wireless Out</text>
<text x="303.9" y="106.5">POWER</text>
<text x="319.3" y="103.4">[5 PIN XLR]</text>
<text x="116.7" y="111.1">USB IN</text>
<text x="116.7" y="112.5">[F TYPE A 3.0]</text>
<text x="132.2" y="112.5">[F TYPE A]</text>
<text x="135.9" y="111.1">HDMI</text>
<text x="216.2" y="111.1">LAN</text>
<text x="216.2" y="112.5">[RJ-45]</text>
<text x="116.4" y="114.6">USB IN</text>
<text x="116.4" y="116">[F TYPE A]</text>
<text x="129.5" y="116.5">[F TYPE C 3.0]</text>
<text x="130" y="115.1">USB OUTPUT</text>
<text x="186.7" y="115.1">LAN</text>
<text x="186.7" y="116.5">[RJ-45]</text>
<text x="216.2" y="115.1">LAN</text>
<text x="216.2" y="116.5">[RJ-45]</text>
<text x="216.2" y="119.1">LAN</text>
<text x="116.5" y="122.7">POWER</text>
<text x="132.9" y="122.3">[F 3.5mm]</text>
<text x="135" y="120.9">AUDIO</text>
<text x="216.2" y="120.5">[RJ-45]</text>
<text x="392.2" y="124.1">DMX IN</text>
<text x="392.2" y="125.5">[5 PIN XLR]</text>
<text x="175.2" y="147.8">[RJ-45]</text>
<text x="177.2" y="146.4">LAN</text>
<text x="172.5" y="151.8">[F TYPE A]</text>
<text x="172.6" y="150.4">HDMI OUT</text>
<text x="216" y="154.8">POWER</text>
<text x="156.8" y="158.1">POWER</text>
<text x="173.2" y="157.6">[F 3.5mm]</text>
<text x="175.3" y="156.2">AUDIO</text>
<text x="214.9" y="176.9">HDMI</text>
<text x="214.9" y="178.3">[F TYPE A]</text>
<text x="230.5" y="178.3">[F TYPE A]</text>
<text x="234.3" y="176.9">HDMI</text>
<text x="307.7" y="176.9">HDMI</text>
<text x="307.7" y="178.3">[F TYPE A]</text>
<text x="214.9" y="185.7">POWER</text>
<text x="229.3" y="182.3">[5 POLE CS]</text>
<text x="233.2" y="184.9">S/PDIF</text>
<text x="233.3" y="180.9">AUDIO</text>
<text x="232.8" y="186.4">[RCA F]</text>
<text x="307.5" y="189.4">POWER</text>
<text x="320" y="226">R+</text>
<text x="320" y="227.4">[Terminal Blk 1]</text>
<text x="320.3" y="222.4">L+</text>
<text x="320.3" y="223.8">[Terminal Blk 1]</text>
<text x="329.2" y="225.7">[Terminal Blk]</text>
<text x="332.7" y="227.9">L+</text>
<text x="332.8" y="222.5">L-</text>
<text x="334.7" y="224.3">Audio</text>
<text x="320" y="229.4">G</text>
<text x="320" y="230.8">[Terminal Blk 1]</text>
<text x="329.3" y="232">[Terminal Blk]</text>
<text x="332.7" y="233.8">R+</text>
<text x="332.9" y="229.6">R-</text>
<text x="334.7" y="230.6">Audio</text>
<text x="382.1" y="236">+</text>
<text x="388" y="236">-</text>
<text x="403.3" y="236.4">+</text>
<text x="408.3" y="236.4">-</text>
</g>
<g font-size="1.4">
<text x="212.4" y="37.5">001</text>
<text x="241.4" y="38.1">002</text>
<text x="241.4" y="42.1">003</text>
<text x="182.1" y="67.7">001</text>
<text x="182.2" y="75.8">003</text>
<text x="182.2" y="72.1">002</text>
<text x="212.6" y="72.1">001</text>
<text x="241.5" y="72.7">002</text>
<text x="241.5" y="76.7">003</text>
<text x="75.7" y="88.5">002</text>
<text x="75.7" y="84.5">001</text>
<text x="75.7" y="92.5">003</text>
<text x="112.8" y="110.8">001</text>
<text x="141.4" y="110.8">001</text>
<text x="212.3" y="110.8">001</text>
<text x="112.8" y="114.8">002</text>
<text x="141.4" y="114.8">002</text>
<text x="212.3" y="114.8">002</text>
<text x="212.3" y="118.8">003</text>
<text x="112.8" y="122.8">004</text>
<text x="212.3" y="122.8">004</text>
<text x="212.3" y="126.8">005</text>
<text x="212.3" y="130.8">006</text>
<text x="212.3" y="134.8">007</text>
<text x="212.3" y="138.8">008</text>
<text x="212.3" y="142.8">009</text>
<text x="181.8" y="146.1">001</text>
<text x="212.3" y="146.8">010</text>
<text x="181.8" y="150.1">002</text>
<text x="212.3" y="150.8">011</text>
<text x="212.3" y="154.8">012</text>
<text x="153.1" y="158.1">004</text>
<text x="303.8" y="176.6">001</text>
<text x="303.8" y="189.5">004</text>
<text x="316.4" y="222.1">001</text>
<text x="316.4" y="226.1">002</text>
<text x="316.4" y="228.8">003</text>
</g>
<g font-size="1.1">
<text x="53.5" y="60">USB Out</text>
<text x="50.6" y="60.9">[F TYPE B 2.0]</text>
<text x="50.7" y="77.6">[F TYPE B 2.0]</text>
<text x="53.6" y="76.7">USB Out</text>
<text x="16.1" y="101.4">Bare wire</text>
<text x="16.2" y="96.8">Bare wire</text>
<text x="41.4" y="98.6">Digital Pin 01</text>
<text x="41.7" y="101.1">Digital Pin G</text>
<text x="50.7" y="99.7">[F TYPE A 2.0]</text>
<text x="53.6" y="98.7">USB Out</text>
</g>
</svg>
